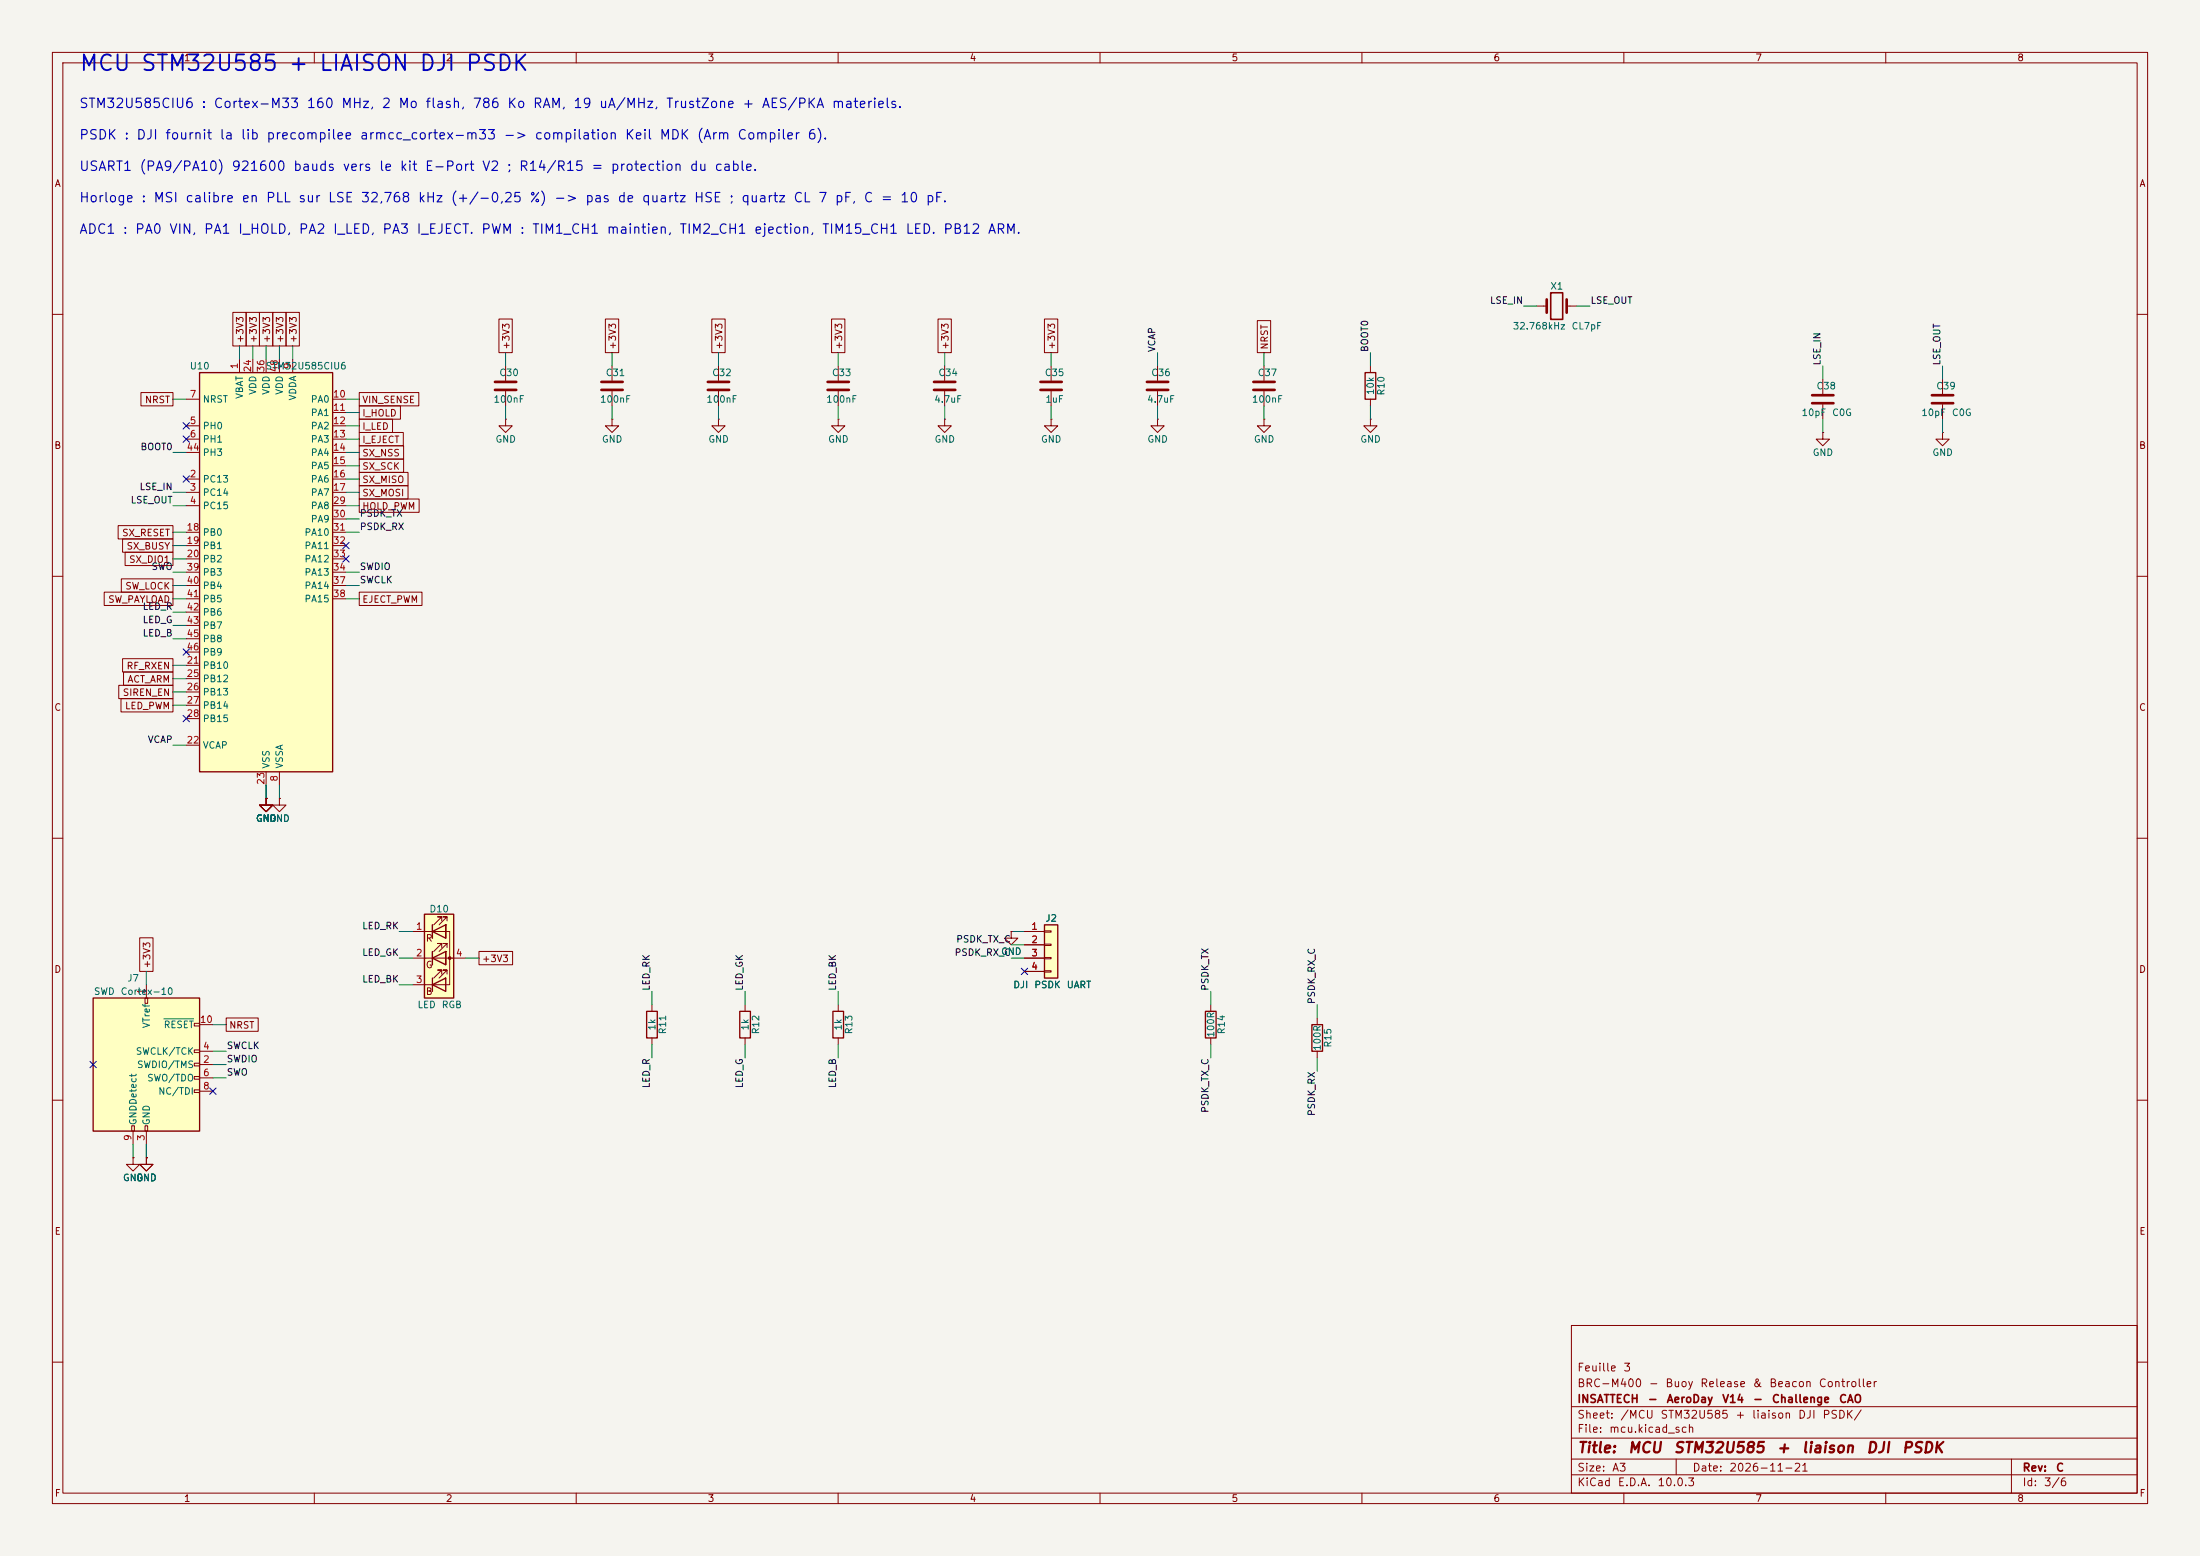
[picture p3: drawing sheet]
<svg xmlns="http://www.w3.org/2000/svg" width="420mm" height="297mm" viewBox="0 0 420 297" stroke-linecap="round" stroke-linejoin="round" font-family="sans-serif">
<path d="M0 0h420v297h-420z" fill="#f5f4ef" stroke="#f5f4ef" stroke-width=".19"/>
<g fill="none" stroke="#840000" stroke-width=".19">
<path d="M10 10h400v277h-400zM12 12h396v273h-396zM60 10v2M110 10v2M160 10v2M210 10v2M260 10v2M310 10v2M360 10v2M293.4 58.4h1.9M299.1 58.4h1.9M10 60h2"/>
<path d="M408 60h2M160 80v1.3h1.3l-1.3 1.3-1.3-1.3h1.3M160 80h.1M10 110h2M408 110h2M10 160h2M408 160h2M251.5 194.3v1.3M10 210h2M251.5 200.7v1.2M408 210h2M300 253h108v32h-108z"/>
<path d="M10 260h2M300 278.5h108M300 274.5h108M300 268.5h108M320 278.5v3M384 278.5v6.5M408 260h2M60 285v2M110 285v2M160 285v2M210 285v2M260 285v2"/>
<path d="M300 281.5h108M310 285v2M360 285v2"/>
</g>
<path d="M295.3 57.2v2.5M299.1 57.2v2.5" fill="none" stroke="#840000" stroke-width=".51"/>
<path d="M296 55.9h2.3v5.1h-2.3z" fill="none" stroke="#840000" stroke-width=".3"/>
<path d="M250.4 195.6h2.1v5.1h-2.1z" fill="none" stroke="#840000" stroke-width=".25"/>
<path d="M17.8 190.5h20.3v25.4h-20.3z" fill="#ffffc2"/>
<path d="M17.8 190.5h20.3v25.4h-20.3z" fill="none" stroke="#840000" stroke-width=".25"/>
<g fill="none" stroke="#840000" stroke-width=".19">
<path d="M27.7 190.5h.5v1h-.5zM27.9 188v2.5M37.1 195.3h1v.5h-1zM38.1 195.6h2.5M25.1 214.9h.6v1h-.6zM25.4 215.9v2.5M27.7 214.9h.5v1h-.5zM27.9 215.9v2.5M37.1 200.4h1v.5h-1zM37.1 202.9h1v.6h-1zM37.1 205.5h1v.5h-1zM37.1 208h1v.5h-1z"/>
<path d="M38.1 203.2h2.5M38.1 200.7h2.5M38.1 205.7h2.5M38.1 208.3h2.5"/>
</g>
<path d="M31.3 194.5h5.7" fill="none" stroke="#006464" stroke-width=".19"/>
<path d="M81 174.5h5.6v16h-5.6z" fill="#ffffc2"/>
<path d="M81 174.5h5.6v16h-5.6zM82.5 177.8l2.6-1.3v2.6zM82.5 176.5v2.6M82.5 182.9l2.6-1.3v2.6zM82.5 188l2.6-1.3v2.5zM82.5 181.6v2.6M82.5 186.7v2.5" fill="none" stroke="#840000" stroke-width=".25"/>
<g fill="none" stroke="#840000" stroke-width=".19">
<path d="M78.7 177.8h7.2v10.2h-7.2M82.5 176.5v2.6M84.3 175.8v-.8h-.7h.7l-1.5 1.5M85.1 176.5h.1M85.1 176.5v2.6zM85.3 175.8v-.8h-.7h.7l-1.5 1.5M78.7 182.9h10.2M82.5 181.6v2.6M84.3 180.8v-.7h-.7h.7l-1.5 1.5M84.3 185.9v-.7h-.7h.7l-1.5 1.5M85.1 181.6h.1M85.1 181.6v2.6z"/>
<path d="M85.3 180.8v-.7h-.7h.7l-1.5 1.5M85.3 185.9v-.7h-.7h.7l-1.5 1.5"/>
</g>
<circle cx="85.9" cy="182.9" r=".25" fill="#840000" stroke="#840000" stroke-width=".19"/>
<path d="M199.4 176.5h2.5v10.2h-2.5z" fill="#ffffc2"/>
<path d="M260.6 71.1h2v5.1h-2zM199.4 176.5h2.5v10.2h-2.5zM159 193h2v5.1h-2zM230.1 193h2.1v5.1h-2.1z" fill="none" stroke="#840000" stroke-width=".25"/>
<g fill="none" stroke="#840000" stroke-width=".19">
<path d="M96.5 69.9v2.7M96.5 74.7v2.8M116.8 69.9v2.7M116.8 74.7v2.8M180.3 69.9v2.7M180.3 74.7v2.8M200.7 69.9v2.7M200.7 74.7v2.8M241.3 69.9v2.7M241.3 74.7v2.8M261.6 69.9v1.2M261.6 76.2v1.3"/>
<path d="M370.8 72.4v2.8M370.8 77.2v2.8M116.8 80v1.3h1.3l-1.3 1.3-1.2-1.3h1.2M116.8 80h.1M137.2 80v1.3h1.2l-1.2 1.3-1.3-1.3h1.3M137.2 80h.1M180.3 80v1.3h1.3l-1.3 1.3-1.2-1.3h1.2M180.3 80h.1M221 80v1.3h1.2l-1.2 1.3-1.3-1.3h1.3M221 80h.1M241.3 80v1.3h1.3l-1.3 1.3-1.3-1.3h1.3M241.3 80h.1"/>
<path d="M261.6 80v1.3h1.3l-1.3 1.3-1.3-1.3h1.3M261.6 80h.1M193 177.8v1.3h1.3l-1.3 1.2-1.2-1.2h1.2M193 177.8h.1M195.6 177.8h3.8M199.4 177.7h1.3v.2h-1.3zM160 191.8v1.2M160 198.1v1.3M195.6 180.3h3.8M195.6 182.9h3.8M195.6 185.4h3.8M199.4 180.2h1.3v.3h-1.3z"/>
<path d="M199.4 182.8h1.3v.2h-1.3zM199.4 185.3h1.3v.2h-1.3zM231.1 191.8v1.2M231.1 198.1v1.3"/>
</g>
<path d="M94.5 72.9h4.1M94.5 74.4h4.1M114.8 72.9h4.1M114.8 74.4h4.1M178.3 72.9h4.1M178.3 74.4h4.1M198.6 72.9h4.1M198.6 74.4h4.1M239.3 72.9h4M239.3 74.4h4M368.8 75.4h4.1M368.8 77h4.1" fill="none" stroke="#840000" stroke-width=".51"/>
<path d="M38.1 71.1h25.4v76.2h-25.4z" fill="#ffffc2"/>
<path d="M38.1 71.1h25.4v76.2h-25.4zM123.4 193h2.1v5.1h-2.1zM141.2 193h2.1v5.1h-2.1z" fill="none" stroke="#840000" stroke-width=".25"/>
<g fill="none" stroke="#840000" stroke-width=".19">
<path d="M44.4 59.6h2.6v6.4h-2.6zM47 59.6h2.5v6.4h-2.5zM49.5 59.6h2.6v6.4h-2.6zM52.1 59.6h2.5v6.4h-2.5zM54.6 59.6h2.6v6.4h-2.6zM26.9 74.9h6.1v2.6h-6.1zM35.6 76.2h2.5M45.7 68.6v2.5M48.3 68.6v2.5M50.8 68.6v2.5M53.3 68.6v2.5M55.9 68.6v2.5"/>
<path d="M63.5 76.2h2.5M63.5 78.7h2.5M68.6 74.9h11.4v2.6h-11.4zM68.6 77.5h7.8v2.5h-7.8zM95.2 60.9h2.6v6.4h-2.6zM115.6 60.9h2.5v6.4h-2.5zM135.9 60.9h2.5v6.4h-2.5zM137.2 69.9v2.7M137.2 74.7v2.8M158.7 60.9h2.6v6.4h-2.6zM160 69.9v2.7M160 74.7v2.8"/>
<path d="M179.1 60.9h2.5v6.4h-2.5zM199.4 60.9h2.5v6.4h-2.5zM221 69.9v2.7M221 74.7v2.8M240 61.2h2.6v6.1h-2.6zM348 72.4v2.8M348 77.2v2.8M35.6 91.4h2.5M35.6 94h2.5M35.6 96.5h2.5M35.6 81.3h2.5M35.6 83.8h2.5"/>
<path d="M35.6 86.4h2.5M63.5 91.4h2.5M63.5 94h2.5M63.5 96.5h2.5M63.5 81.3h2.5M63.5 83.8h2.5M63.5 86.4h2.5M63.5 88.9h2.5M63.5 99.1h2.5M68.6 80h6.3v2.6h-6.3zM68.6 82.5h8.4v2.6h-8.4zM68.6 85.1h8.5v2.5h-8.5z"/>
<path d="M68.6 87.6h8.5v2.6h-8.5zM68.6 90.2h9.3v2.5h-9.3zM68.6 92.7h9.3v2.6h-9.3zM68.6 95.2h11.4v2.6h-11.4zM96.5 80v1.3h1.3l-1.3 1.3-1.3-1.3h1.3M96.5 80h.1M200.7 80v1.3h1.2l-1.2 1.3-1.3-1.3h1.3M200.7 80h.1M348 82.6v1.2h1.2l-1.2 1.3-1.3-1.3h1.3M348 82.6h.1M370.8 82.6v1.2h1.3l-1.3 1.3-1.2-1.3h1.2M370.8 82.6h.1"/>
<path d="M19.9 113h13.1v2.6h-13.1zM22.6 100.3h10.4v2.6h-10.4zM23.2 110.5h9.8v2.5h-9.8zM23.4 102.9h9.6v2.5h-9.6zM23.9 105.4h9.1v2.6h-9.1zM35.6 101.6h2.5M35.6 104.1h2.5M35.6 106.7h2.5M35.6 109.2h2.5M35.6 111.8h2.5M35.6 114.3h2.5M35.6 116.8h2.5"/>
<path d="M35.6 119.4h2.5M63.5 101.6h2.5M63.5 104.1h2.5M63.5 106.7h2.5M63.5 109.2h2.5M63.5 111.8h2.5M63.5 114.3h2.5M68.6 113h12v2.6h-12zM22.7 130.8h10.3v2.6h-10.3zM23.1 133.3h9.9v2.6h-9.9zM23.4 125.7h9.6v2.6h-9.6zM23.6 128.3h9.4v2.5h-9.4z"/>
<path d="M35.6 127h2.5M35.6 129.5h2.5M35.6 132.1h2.5M35.6 134.6h2.5M35.6 137.2h2.5M35.6 121.9h2.5M35.6 124.5h2.5M35.6 142.2h2.5M50.8 152.4v1.3h1.3l-1.3 1.2-1.3-1.2h1.3M50.8 152.4h.1M50.8 147.3v2.6M53.3 152.4v1.3h1.3l-1.3 1.2-1.2-1.2h1.2"/>
<path d="M53.3 152.4h.1M53.3 147.3v2.6M26.7 179h2.5v6.4h-2.5zM193 177.8h.1M195.6 177.8h3.8M43.2 194.3h6.1v2.6h-6.1zM91.4 181.6h6.5v2.6h-6.5zM124.5 191.8v1.2M124.5 198.1v1.3M142.2 191.8v1.2M142.2 198.1v1.3M195.6 180.3h3.8"/>
<path d="M195.6 182.9h3.8M195.6 185.4h3.8M25.4 221v1.2h1.3l-1.3 1.3-1.3-1.3h1.3M25.4 221h.1M27.9 221v1.2h1.3l-1.3 1.3-1.2-1.3h1.2M27.9 221h.1"/>
</g>
<path d="M135.1 72.9h4.1M135.1 74.4h4.1M158 72.9h4.1M158 74.4h4.1M218.9 72.9h4.1M218.9 74.4h4.1M345.9 75.4h4.1M345.9 77h4.1" fill="none" stroke="#840000" stroke-width=".51"/>
<g fill="none" stroke="#009600" stroke-width=".19">
<path d="M290.8 58.4h2.6M301 58.4h2.5M33 76.2h2.6M45.7 66v2.6M48.3 66v2.6M50.8 66v2.6M53.3 66v2.6M55.9 66v2.6M66 76.2h2.6M66 78.7h2.6M96.5 67.3v2.6M96.5 77.5v2.5"/>
<path d="M116.8 67.3v2.6M116.8 77.5v2.5M137.2 67.3v2.6M137.2 77.5v2.5M160 67.3v2.6M160 77.5v2.5M180.3 67.3v2.6M180.3 77.5v2.5M200.7 67.3v2.6M200.7 77.5v2.5M221 67.3v2.6M221 77.5v2.5"/>
<path d="M241.3 67.3v2.6M241.3 77.5v2.5M261.6 67.3v2.6M261.6 77.5v2.5M348 69.9v2.5M370.8 69.9v2.5M33 86.4h2.6M33 94h2.6M33 96.5h2.6M66 81.3h2.6M66 83.8h2.6M66 86.4h2.6"/>
<path d="M66 88.9h2.6M66 91.4h2.6M66 94h2.6M66 96.5h2.6M66 99.1h2.6M348 80v2.6M370.8 80v2.6M33 104.1h2.6M33 106.7h2.6M33 109.2h2.6M33 111.8h2.6M33 114.3h2.6"/>
<path d="M33 101.6h2.6M33 116.8h2.6M33 119.4h2.6M66 109.2h2.6M66 111.8h2.6M66 114.3h2.6M66 101.6h2.6M33 132.1h2.6M33 134.6h2.6M33 127h2.6M33 129.5h2.6M33 121.9h2.6"/>
<path d="M33 142.2h2.6M50.8 149.9v2.5M53.3 149.9v2.5M76.2 177.8h2.5M193 177.8h2.6M27.9 185.4v2.6M40.6 195.6h2.6M76.2 182.9h2.5M76.2 188h2.5M88.9 182.9h2.5M124.5 189.2v2.6M124.5 199.4v2.5"/>
<path d="M142.2 189.2v2.6M142.2 199.4v2.5M160 189.2v2.6M160 199.4v2.5M193 180.3h2.6M193 182.9h2.6M231.1 189.2v2.6M231.1 199.4v2.5M251.5 191.8v2.5M25.4 218.4v2.6M27.9 218.4v2.6M40.6 203.2h2.6"/>
<path d="M40.6 200.7h2.6M40.6 205.7h2.6M251.5 201.9v2.6"/>
</g>
<g fill="none" stroke="#000084" stroke-width=".19">
<path d="M35 83.2l1.2 1.2M35 80.7l1.2 1.2M35 90.8l1.2 1.2M36.2 83.2l-1.2 1.2M36.2 80.7l-1.2 1.2M36.2 90.8l-1.2 1.2M65.4 103.5l1.2 1.2M65.4 106.1l1.2 1.2M66.6 106.1l-1.2 1.2M66.6 103.5l-1.2 1.2M35 136.6l1.2 1.2M35 123.9l1.2 1.2"/>
<path d="M36.2 136.6l-1.2 1.2M36.2 123.9l-1.2 1.2M195 184.8l1.2 1.2M196.2 184.8l-1.2 1.2M17.2 202.6l1.2 1.2M18.4 202.6l-1.2 1.2M40 207.7l1.2 1.2M41.2 207.7l-1.2 1.2"/>
</g>
<text font-size="3" fill="#0000c2" x="15" y="14.3">MCU STM32U585 + LIAISON DJI PSDK</text>
<g font-size="2" fill="#840000">
<text x="301" y="277.8">Title:</text>
<text x="310.7" y="277.8">MCU</text>
<text x="319.4" y="277.8">STM32U585</text>
<text x="339" y="277.8">+</text>
<text x="343.8" y="277.8">liaison</text>
<text x="356.1" y="277.8">DJI</text>
<text x="362.9" y="277.8">PSDK</text>
</g>
<g font-size="1.8" fill="#0000c2">
<text x="15" y="21.1">STM32U585CIU6 : Cortex-M33 160 MHz, 2 Mo flash, 786 Ko RAM, 19 uA/MHz, TrustZone + AES/PKA materiels.</text>
<text x="15" y="27.1">PSDK : DJI fournit la lib precompilee armcc_cortex-m33 -&gt; compilation Keil MDK (Arm Compiler 6).</text>
<text x="15" y="33.1">USART1 (PA9/PA10) 921600 bauds vers le kit E-Port V2 ; R14/R15 = protection du cable.</text>
<text x="15" y="39.1">Horloge : MSI calibre en PLL sur LSE 32,768 kHz (+/-0,25 %) -&gt; pas de quartz HSE ; quartz CL 7 pF, C = 10 pF.</text>
<text x="15" y="45.1">ADC1 : PA0 VIN, PA1 I_HOLD, PA2 I_LED, PA3 I_EJECT. PWM : TIM1_CH1 maintien, TIM2_CH1 ejection, TIM15_CH1 LED. PB12 ARM.</text>
</g>
<g font-size="1.5" fill="#840000">
<text x="301" y="262.1">Feuille</text>
<text x="309.8" y="262.1">3</text>
<text x="301" y="268.1">INSATTECH</text>
<text x="301" y="265.1">BRC-M400</text>
<text x="314.4" y="268.1">-</text>
<text x="314.6" y="265.1">-</text>
<text x="317.8" y="265.1">Buoy</text>
<text x="318" y="268.1">AeroDay</text>
<text x="324.5" y="265.1">Release</text>
<text x="328.6" y="268.1">V14</text>
<text x="334.5" y="265.1">&amp;</text>
<text x="334.5" y="268.1">-</text>
<text x="337.6" y="265.1">Beacon</text>
<text x="338.1" y="268.1">Challenge</text>
<text x="347.1" y="265.1">Controller</text>
<text x="350.9" y="268.1">CAO</text>
<text x="301" y="273.8">File:</text>
<text x="301" y="271.1">Sheet:</text>
<text x="307.1" y="273.8">mcu.kicad_sch</text>
<text x="309.2" y="271.1">/MCU</text>
<text x="316.9" y="271.1">STM32U585</text>
<text x="331.2" y="271.1">+</text>
<text x="334.3" y="271.1">liaison</text>
<text x="343.1" y="271.1">DJI</text>
<text x="347.8" y="271.1">PSDK/</text>
<text x="301" y="281.2">Size:</text>
<text x="307.6" y="281.2">A3</text>
<text x="323" y="281.2">Date:</text>
<text x="330" y="281.2">2026-11-21</text>
<text x="386" y="281.2">Rev:</text>
<text x="392.4" y="281.2">C</text>
<text x="301" y="284">KiCad</text>
<text x="308.7" y="284">E.D.A.</text>
<text x="316.3" y="284">10.0.3</text>
<text x="386" y="284">Id:</text>
<text x="390.1" y="284">3/6</text>
</g>
<g font-size="1.3" fill="#840000">
<text x="35" y="12">1</text>
<text x="85" y="12">2</text>
<text x="135" y="12">3</text>
<text x="185" y="12">4</text>
<text x="235" y="12">5</text>
<text x="285" y="12">6</text>
<text x="335" y="12">7</text>
<text x="385" y="12">8</text>
<text x="10.3" y="36">A</text>
<text x="408.3" y="36">A</text>
<text x="46.8" y="65.6" transform="rotate(-90 46.8 65.6)">+3V3</text>
<text x="49.3" y="65.6" transform="rotate(-90 49.3 65.6)">+3V3</text>
<text x="51.9" y="65.6" transform="rotate(-90 51.9 65.6)">+3V3</text>
<text x="54.4" y="65.6" transform="rotate(-90 54.4 65.6)">+3V3</text>
<text x="56.9" y="65.6" transform="rotate(-90 56.9 65.6)">+3V3</text>
<text x="97.6" y="66.8" transform="rotate(-90 97.6 66.8)">+3V3</text>
<text x="117.9" y="66.8" transform="rotate(-90 117.9 66.8)">+3V3</text>
<text x="138.2" y="66.8" transform="rotate(-90 138.2 66.8)">+3V3</text>
<text x="161.1" y="66.8" transform="rotate(-90 161.1 66.8)">+3V3</text>
<text x="181.4" y="66.8" transform="rotate(-90 181.4 66.8)">+3V3</text>
<text x="201.7" y="66.8" transform="rotate(-90 201.7 66.8)">+3V3</text>
<text x="242.4" y="66.8" transform="rotate(-90 242.4 66.8)">NRST</text>
<text x="27.6" y="77.3">NRST</text>
<text x="69.1" y="77.3">VIN_SENSE</text>
<text x="69.1" y="79.8">I_HOLD</text>
<text x="69.1" y="82.3">I_LED</text>
<text x="10.3" y="86">B</text>
<text x="69.1" y="84.9">I_EJECT</text>
<text x="69.1" y="87.4">SX_NSS</text>
<text x="69.1" y="90">SX_SCK</text>
<text x="408.2" y="86">B</text>
<text x="69.1" y="92.5">SX_MISO</text>
<text x="69.1" y="95">SX_MOSI</text>
<text x="69.1" y="97.6">HOLD_PWM</text>
<text x="23.2" y="102.7">SX_RESET</text>
<text x="24.1" y="105.2">SX_BUSY</text>
<text x="24.5" y="107.7">SX_DIO1</text>
<text x="23.8" y="112.8">SW_LOCK</text>
<text x="20.5" y="115.4">SW_PAYLOAD</text>
<text x="69.1" y="115.4">EJECT_PWM</text>
<text x="24.1" y="128.1">RF_RXEN</text>
<text x="24.2" y="130.6">ACT_ARM</text>
<text x="10.3" y="136">C</text>
<text x="23.3" y="133.1">SIREN_EN</text>
<text x="23.8" y="135.7">LED_PWM</text>
<text x="408.2" y="136">C</text>
<text x="10.3" y="186">D</text>
<text x="29" y="184.9" transform="rotate(-90 29 184.9)">+3V3</text>
<text x="81.2" y="180">R</text>
<text x="81.2" y="185.1">G</text>
<text x="91.9" y="183.9">+3V3</text>
<text x="408.2" y="186">D</text>
<text x="81.2" y="190.2">B</text>
<text x="43.7" y="196.6">NRST</text>
<text x="10.3" y="236">E</text>
<text x="408.3" y="236">E</text>
<text x="10.3" y="286">F</text>
<text x="35" y="287">1</text>
<text x="85" y="287">2</text>
<text x="135" y="287">3</text>
<text x="185" y="287">4</text>
<text x="235" y="287">5</text>
<text x="285" y="287">6</text>
<text x="335" y="287">7</text>
<text x="385" y="287">8</text>
<text x="408.3" y="286">F</text>
</g>
<g font-size="1.3" fill="#0f0f0f">
<text x="284.3" y="58.3">LSE_IN</text>
<text x="303.5" y="58.3">LSE_OUT</text>
<text x="220.9" y="67.3" transform="rotate(-90 220.9 67.3)">VCAP</text>
<text x="261.5" y="67.3" transform="rotate(-90 261.5 67.3)">BOOT0</text>
<text x="347.9" y="69.8" transform="rotate(-90 347.9 69.8)">LSE_IN</text>
<text x="370.7" y="69.8" transform="rotate(-90 370.7 69.8)">LSE_OUT</text>
<text x="26.7" y="86.2">BOOT0</text>
<text x="26.5" y="93.9">LSE_IN</text>
<text x="24.8" y="96.4">LSE_OUT</text>
<text x="68.6" y="98.9">PSDK_TX</text>
<text x="68.6" y="101.5">PSDK_RX</text>
<text x="28.8" y="109.1">SWO</text>
<text x="68.6" y="109.1">SWDIO</text>
<text x="68.6" y="111.6">SWCLK</text>
<text x="27.1" y="116.7">LED_R</text>
<text x="27.1" y="119.3">LED_G</text>
<text x="27.1" y="121.8">LED_B</text>
<text x="28.1" y="142.1">VCAP</text>
<text x="69" y="177.7">LED_RK</text>
<text x="69" y="182.8">LED_GK</text>
<text x="182.1" y="182.8">PSDK_RX_C</text>
<text x="182.4" y="180.2">PSDK_TX_C</text>
<text x="69" y="187.8">LED_BK</text>
<text x="124.3" y="189.2" transform="rotate(-90 124.3 189.2)">LED_RK</text>
<text x="142.1" y="189.2" transform="rotate(-90 142.1 189.2)">LED_GK</text>
<text x="159.9" y="189.2" transform="rotate(-90 159.9 189.2)">LED_BK</text>
<text x="231" y="189.2" transform="rotate(-90 231 189.2)">PSDK_TX</text>
<text x="251.3" y="191.8" transform="rotate(-90 251.3 191.8)">PSDK_RX_C</text>
<text x="43.2" y="203.1">SWDIO</text>
<text x="43.2" y="200.5">SWCLK</text>
<text x="43.2" y="205.6">SWO</text>
<text x="124.3" y="207.8" transform="rotate(-90 124.3 207.8)">LED_R</text>
<text x="142.1" y="207.8" transform="rotate(-90 142.1 207.8)">LED_G</text>
<text x="159.9" y="207.8" transform="rotate(-90 159.9 207.8)">LED_B</text>
<text x="231" y="212.5" transform="rotate(-90 231 212.5)">PSDK_TX_C</text>
<text x="251.3" y="213.1" transform="rotate(-90 251.3 213.1)">PSDK_RX</text>
</g>
<g font-size="1.3" fill="#006464">
<text x="295.9" y="55.6">X1</text>
<text x="288.7" y="63.2">32.768kHz</text>
<text x="299.9" y="63.2">CL7pF</text>
<text x="36.1" y="70.8">U10</text>
<text x="50.6" y="70.8">STM32U585CIU6</text>
<text x="38.6" y="77.2">NRST</text>
<text x="46.7" y="76.2" transform="rotate(-90 46.7 76.2)">VBAT</text>
<text x="49.2" y="75.5" transform="rotate(-90 49.2 75.5)">VDD</text>
<text x="51.8" y="75.5" transform="rotate(-90 51.8 75.5)">VDD</text>
<text x="54.3" y="75.5" transform="rotate(-90 54.3 75.5)">VDD</text>
<text x="56.9" y="76.5" transform="rotate(-90 56.9 76.5)">VDDA</text>
<text x="59.2" y="77.2">PA0</text>
<text x="94.1" y="77.2">100nF</text>
<text x="95.2" y="72.1">C30</text>
<text x="114.4" y="77.2">100nF</text>
<text x="115.5" y="72.1">C31</text>
<text x="134.8" y="77.2">100nF</text>
<text x="135.8" y="72.1">C32</text>
<text x="157.6" y="77.2">100nF</text>
<text x="158.7" y="72.1">C33</text>
<text x="178.2" y="77.2">4.7uF</text>
<text x="179" y="72.1">C34</text>
<text x="199.3" y="72.1">C35</text>
<text x="199.5" y="77.2">1uF</text>
<text x="218.9" y="77.2">4.7uF</text>
<text x="219.7" y="72.1">C36</text>
<text x="238.9" y="77.2">100nF</text>
<text x="240" y="72.1">C37</text>
<text x="262.6" y="75.5" transform="rotate(-90 262.6 75.5)">10k</text>
<text x="264.6" y="75.6" transform="rotate(-90 264.6 75.6)">R10</text>
<text x="346.7" y="74.6">C38</text>
<text x="369.5" y="74.6">C39</text>
<text x="38.6" y="82.3">PH0</text>
<text x="59.2" y="79.7">PA1</text>
<text x="59.2" y="82.3">PA2</text>
<text x="343.8" y="79.7">10pF</text>
<text x="349.7" y="79.7">C0G</text>
<text x="366.7" y="79.7">10pF</text>
<text x="372.5" y="79.7">C0G</text>
<text x="38.6" y="84.8">PH1</text>
<text x="38.6" y="87.3">PH3</text>
<text x="59.2" y="84.8">PA3</text>
<text x="59.2" y="87.3">PA4</text>
<text x="59.2" y="89.9">PA5</text>
<text x="94.5" y="84.8">GND</text>
<text x="114.8" y="84.8">GND</text>
<text x="135.1" y="84.8">GND</text>
<text x="158" y="84.8">GND</text>
<text x="178.3" y="84.8">GND</text>
<text x="198.6" y="84.8">GND</text>
<text x="218.9" y="84.8">GND</text>
<text x="239.3" y="84.8">GND</text>
<text x="259.6" y="84.8">GND</text>
<text x="345.9" y="87.3">GND</text>
<text x="368.8" y="87.3">GND</text>
<text x="38.6" y="92.4">PC13</text>
<text x="38.6" y="95">PC14</text>
<text x="59.2" y="92.4">PA6</text>
<text x="59.2" y="95">PA7</text>
<text x="38.6" y="97.5">PC15</text>
<text x="59.2" y="97.5">PA8</text>
<text x="59.2" y="100">PA9</text>
<text x="38.6" y="102.6">PB0</text>
<text x="38.6" y="105.1">PB1</text>
<text x="38.6" y="107.7">PB2</text>
<text x="58" y="102.6">PA10</text>
<text x="58" y="105.1">PA11</text>
<text x="58" y="107.7">PA12</text>
<text x="38.6" y="110.2">PB3</text>
<text x="38.6" y="112.7">PB4</text>
<text x="58" y="110.2">PA13</text>
<text x="58" y="112.7">PA14</text>
<text x="38.6" y="115.3">PB5</text>
<text x="38.6" y="117.8">PB6</text>
<text x="58" y="115.3">PA15</text>
<text x="38.6" y="120.4">PB7</text>
<text x="38.6" y="122.9">PB8</text>
<text x="38.6" y="125.4">PB9</text>
<text x="38.6" y="128">PB10</text>
<text x="38.6" y="130.5">PB12</text>
<text x="38.6" y="133.1">PB13</text>
<text x="38.6" y="135.6">PB14</text>
<text x="38.6" y="143.2">VCAP</text>
<text x="38.6" y="138.1">PB15</text>
<text x="51.8" y="146.8" transform="rotate(-90 51.8 146.8)">VSS</text>
<text x="54.3" y="146.8" transform="rotate(-90 54.3 146.8)">VSSA</text>
<text x="48.8" y="157.2">GND</text>
<text x="51.3" y="157.2">GND</text>
<text x="81.9" y="174.5">D10</text>
<text x="199.5" y="176.2">J2</text>
<text x="191" y="182.6">GND</text>
<text x="17.8" y="190.2">SWD</text>
<text x="22.9" y="190.2">Cortex-10</text>
<text x="24.2" y="187.7">J7</text>
<text x="193.3" y="188.9">DJI</text>
<text x="197.3" y="188.9">PSDK</text>
<text x="203.5" y="188.9">UART</text>
<text x="28.9" y="196.4" transform="rotate(-90 28.9 196.4)">VTref</text>
<text x="31.1" y="196.6">RESET</text>
<text x="79.6" y="192.7">LED</text>
<text x="84.2" y="192.7">RGB</text>
<text x="125.4" y="196.8" transform="rotate(-90 125.4 196.8)">1k</text>
<text x="127.5" y="197.5" transform="rotate(-90 127.5 197.5)">R11</text>
<text x="143.2" y="196.8" transform="rotate(-90 143.2 196.8)">1k</text>
<text x="145.2" y="197.5" transform="rotate(-90 145.2 197.5)">R12</text>
<text x="161" y="196.8" transform="rotate(-90 161 196.8)">1k</text>
<text x="163" y="197.5" transform="rotate(-90 163 197.5)">R13</text>
<text x="234.1" y="197.5" transform="rotate(-90 234.1 197.5)">R14</text>
<text x="25.8" y="201.6">SWCLK/TCK</text>
<text x="232.1" y="198.1" transform="rotate(-90 232.1 198.1)">100R</text>
<text x="252.4" y="200.7" transform="rotate(-90 252.4 200.7)">100R</text>
<text x="254.5" y="200.1" transform="rotate(-90 254.5 200.1)">R15</text>
<text x="26.1" y="204.2">SWDIO/TMS</text>
<text x="28" y="206.7">SWO/TDO</text>
<text x="30.1" y="209.3">NC/TDI</text>
<text x="26.4" y="214.9" transform="rotate(-90 26.4 214.9)">GNDDetect</text>
<text x="28.9" y="214.9" transform="rotate(-90 28.9 214.9)">GND</text>
<text x="23.4" y="225.8">GND</text>
<text x="25.9" y="225.8">GND</text>
</g>
<g font-size="1.3" fill="#a90000">
<text x="45.7" y="70.6" transform="rotate(-90 45.7 70.6)">1</text>
<text x="48.2" y="71.2" transform="rotate(-90 48.2 71.2)">24</text>
<text x="50.8" y="71.2" transform="rotate(-90 50.8 71.2)">36</text>
<text x="53.3" y="71.2" transform="rotate(-90 53.3 71.2)">48</text>
<text x="55.9" y="70.6" transform="rotate(-90 55.9 70.6)">9</text>
<text x="36.1" y="76.2">7</text>
<text x="63.5" y="76.2">10</text>
<text x="36.1" y="81.3">5</text>
<text x="36.1" y="83.8">6</text>
<text x="63.5" y="78.7">11</text>
<text x="63.5" y="81.3">12</text>
<text x="63.5" y="83.8">13</text>
<text x="35.5" y="86.3">44</text>
<text x="63.5" y="86.3">14</text>
<text x="63.5" y="88.9">15</text>
<text x="36.1" y="91.4">2</text>
<text x="36.1" y="94">3</text>
<text x="63.5" y="91.4">16</text>
<text x="63.5" y="94">17</text>
<text x="35.5" y="101.6">18</text>
<text x="36.1" y="96.5">4</text>
<text x="63.5" y="96.5">29</text>
<text x="63.5" y="99">30</text>
<text x="63.5" y="101.6">31</text>
<text x="35.5" y="104.1">19</text>
<text x="35.5" y="106.7">20</text>
<text x="63.5" y="104.1">32</text>
<text x="63.5" y="106.7">33</text>
<text x="35.5" y="109.2">39</text>
<text x="35.5" y="111.7">40</text>
<text x="63.5" y="109.2">34</text>
<text x="63.5" y="111.7">37</text>
<text x="35.5" y="114.3">41</text>
<text x="35.5" y="116.8">42</text>
<text x="35.5" y="119.4">43</text>
<text x="63.5" y="114.3">38</text>
<text x="35.5" y="121.9">45</text>
<text x="35.5" y="124.4">46</text>
<text x="35.5" y="127">21</text>
<text x="35.5" y="129.5">25</text>
<text x="35.5" y="132.1">26</text>
<text x="35.5" y="134.6">27</text>
<text x="35.5" y="137.1">28</text>
<text x="35.5" y="142.2">22</text>
<text x="50.8" y="149.9" transform="rotate(-90 50.8 149.9)">23</text>
<text x="53.3" y="149.3" transform="rotate(-90 53.3 149.3)">8</text>
<text x="79.3" y="177.8">1</text>
<text x="196.8" y="177.8">1</text>
<text x="79.3" y="182.9">2</text>
<text x="86.9" y="182.9">4</text>
<text x="196.8" y="180.3">2</text>
<text x="196.8" y="182.9">3</text>
<text x="196.8" y="185.4">4</text>
<text x="27.9" y="189.9" transform="rotate(-90 27.9 189.9)">1</text>
<text x="79.3" y="187.9">3</text>
<text x="38.1" y="195.6">10</text>
<text x="38.7" y="203.2">2</text>
<text x="38.7" y="200.6">4</text>
<text x="38.7" y="205.7">6</text>
<text x="38.7" y="208.3">8</text>
<text x="25.4" y="217.9" transform="rotate(-90 25.4 217.9)">9</text>
<text x="27.9" y="217.9" transform="rotate(-90 27.9 217.9)">3</text>
</g>
</svg>
